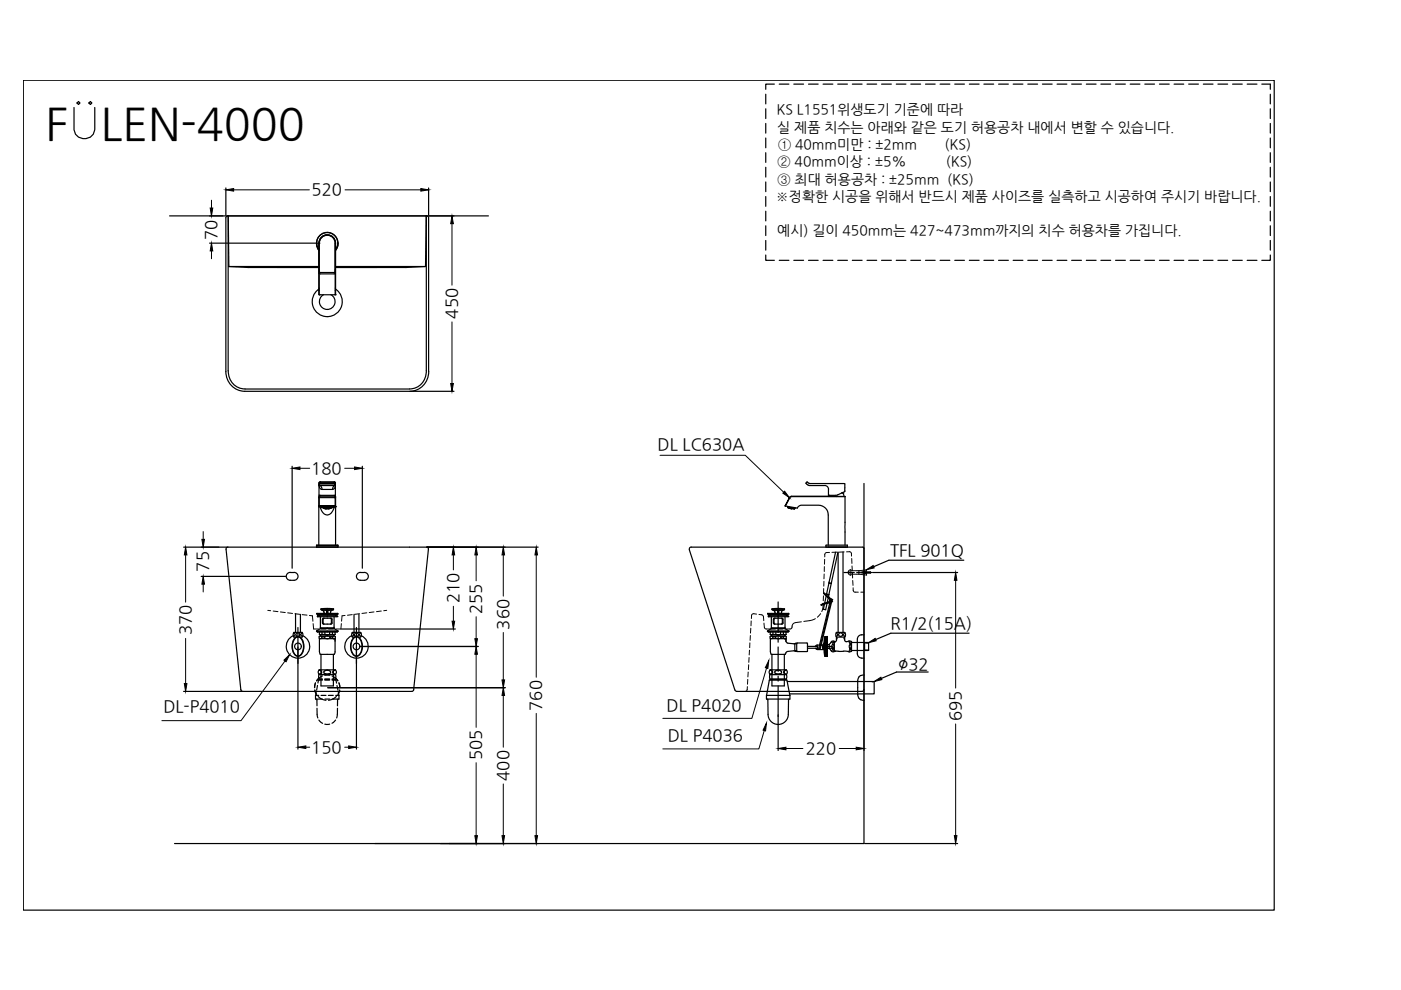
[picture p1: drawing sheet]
<svg xmlns="http://www.w3.org/2000/svg" width="297mm" height="210mm" viewBox="0 0 297 210" stroke-linecap="round" stroke-linejoin="round" font-family="sans-serif">
<path d="M165 127.6v6.5M165 135.1v1.1M165 137.2v5.2M165 143.4v1M165 145.5v6.4" fill="none" stroke="#000" stroke-width=".25"/>
<!-- layer: 1 -->
<g fill="none" stroke="#000" stroke-width=".25">
<path d="M35.9 45.8h67.7M67.1 51.7l.1 .8 .4 .6M67.6 51.6h.1M67.6 51.6v10.8M67.6 51.6v6.3l.3 .2h3l.2-.2v-6.3M67.7 58v4.5M67.7 51.6v6.1M67.7 51.5a1.66 1.66 0 0 1 1.7-1.6 1.66 1.66 0 0 1 1.6 1.6M67.7 57.6l.2 .2M68.1 50.3a1.75 1.75 0 0 1 2-.4 1.75 1.75 0 0 1 1 1.6 1.75 1.75 0 0 0-1.7-1.7 1.75 1.75 0 0 0-1.8 1.7l.1-.4zM69.4 49.3a2.23 2.23 0 0 1 2 1.3 2.23 2.23 0 0 1-.2 2.3M69.4 49.3a2.23 2.23 0 0 0-2 1.3 2.23 2.23 0 0 0 .2 2.3"/>
<path d="M69.4 49.3a2.27 2.27 0 0 1 2 1.3 2.27 2.27 0 0 1-.2 2.4M69.4 49.3a2.28 2.28 0 0 0-2.1 1.3 2.28 2.28 0 0 0 .3 2.4M71 57.6l-.1 .2h-3M71 51.6v6.1M71.1 58v4.5M71.1 51.6v10.8M71.5 50.9h.1M71.6 52v.3M71.6 51.5l-.1 1-.3 .6M67.6 62.4l.1 .1M67.7 62.5h.1M67.7 62.5h3.4"/>
<path d="M71.1 62.5h.1M71.1 62.4v.1M67.1 115.6v.4M67.1 115.6h4.6M67.1 116h4.6M67.1 116h.1M67.1 116h4.5M67.2 115.6h-.1M67.6 107.4l1 .3M67.6 105.3v10.3M67.6 105.5l.1 1.7M67.6 102.9l.2 .6 .4 .3"/>
<path d="M67.6 102.4v2.6M67.6 105h.1M67.7 102.7v.2M67.7 102.9h.1M67.7 105.2v.3h3.4v1.8M67.7 107.2l3.4 .1zM67.7 105.2h3.4M67.7 105.2l-.1 .1M67.7 107.2v.1M67.7 102.9a.74 .74 0 0 1 .6 .9M67.9 107.5a1.9 1.9 0 0 0 1.5 1.7 1.81 1.81 0 0 0 1.5-1.7M67.9 105l-.1 .2"/>
<path d="M67.9 102.4l3 .1zM67.9 102.2l-.3 .2M67.9 102.2h3M67.9 102.2h.1M67.9 102.2l-.2 .2M67.9 102.5l-.2 .1M68.2 103.8h2.3M68.3 107.5a3 3 0 0 1 2.2 0l-.3 .1-.7-.1-.9 .2zM68.4 107.4l.2 .1M68.5 107.4h.1M68.6 107.7l.6 .2M68.6 107.4v.3"/>
<path d="M68.7 107.7l.1 .1M68.8 107.8h1.1M68.8 107.8h1.2M68.9 107.7l-.1 .1M69.7 107.8l.4-.1h-1.4l.4 .2M69.9 107.8h.1M70.1 107.7l-.7 .2-.6-.1M70.1 107.7l-.4 .1M70.1 107.7l-.9-.1-.5 .2h.4M70.2 107.7l-.6 .2M70.2 107.6h.1M70.2 107.4v.2"/>
<path d="M70.2 107.6v.1M70.2 107.4h.1M70.3 107.4h-.1M70.4 107.4l-.2 .1M70.9 102.4v-.2h-3l-.2 .4M70.9 102.2l.2 .2v2.6h-3.4M70.9 102.2h.1M70.9 102.5l.1 .3h-3.3v-.2M70.9 102.2l.2 .2M70.9 102.4h.2v.2M70.9 105v.2M71 102.8l-3.3 .1"/>
<path d="M71.1 105.2v.3M71.1 105.2v.1M71.1 102.9l-.1 .6-.5 .3M71.1 102.9a.74 .74 0 0 0-.6 .9M71.1 102.7v.1M71.1 107.4h.1M71.1 107.4l-.9 .3M71.1 105.3v10.3M71.6 115.6h.1M71.7 116h-.1M71.7 115.6v.4M166.4 107.3l2.6 .4a1.04 1.04 0 0 1 1-.6h3.6a2.06 2.06 0 0 1 2 2.1v6.4"/>
<path d="M166.5 107.2v.1M167 107.5l1.5 .3M167 107.4l.1 .2M167.1 107.6l1.4 .3zM167.1 107.6l.7 .1M167.1 107.6h.1M167.2 107.6l.6 .2M167.2 107.6l.6 .1M167.4 105.5l-.9 1.8zM167.7 107.7l.1 .1M167.8 107.7l.5 .1M167.8 107.7v.1"/>
<path d="M167.8 107.7l.7 .2M167.8 105.2l-.4 .3M167.8 105.3l-.4 .2M168.3 107.8l.2 .1M168.4 107.8l-.6 .1M168.5 107.9h.1M168.5 107.8v.1M168.6 107.6l-.1 .2M170.9 102.5l.8 .4M171.1 102.2l-.2 .3M171.1 102.2l.6 .3h7.3l.1 1.7a4.4 4.4 0 0 1-3.5 .8v-1.2a.8 .8 0 0 0-.8-.9h-3.2M175.2 116h4.4"/>
<path d="M175.2 116v-.4h4.4v.4M175.5 116h.1M175.9 105l-.1 .2M178.5 104.5h.2M178.7 104.5h.1M178.7 104.5l.3 .7M179.2 105.2v.1M179.2 105.3l-11.4-.1 11.4 .1v10.3M179.2 116h.1M188.5 118.8h15.9M188.9 134.3h16.6M190.1 142.5h6.7"/>
</g>
<!-- layer: 0 -->
<g fill="none" stroke="#000" stroke-width=".25">
<path d="M15.7 22.8v4.7a2.22 2.22 0 0 0 2.2 1.9 2.22 2.22 0 0 0 2.2-1.9v-4.7M16.6 21.5l.4 .3-.4 .4-.3-.4zM19.2 21.5l.3 .3-.3 .4-.4-.4zM47.9 39.8v5.8M90.9 39.8v5.8M44.4 45.8h2.9M44.4 51.6h23.4M91 45.8h5.3M61.9 98.9v21.6M76.8 98.9v21.6M87 83h9.3M38.9 116h9.3"/>
<path d="M90.5 116h23.6M167.8 107.8v.2M175.5 116h3.7M183.2 102.5v76.4h-146.2M188.5 118.8l-3.3 1.4M42.7 122.2h17.9M60.9 121.6a1.6 1.6 0 0 1 2.2 .3 .84 .84 0 0 1-.7 1.1h-.9a.84 .84 0 0 1-.7-.5 .84 .84 0 0 1 .1-.9zM63.2 137.2v21.6M72.4 133.4h24.1M75.6 137.2v21.6M76.4 121.4h.8M76.4 123h.8"/>
<path d="M76.4 121.4a.84 .84 0 0 0-.8 .8 .84 .84 0 0 0 .8 .8M76.4 137.1h25M77.3 121.4a.84 .84 0 0 1 .8 .8 .84 .84 0 0 1-.8 .8M178.9 121.4h2.2M181.6 121.4h.6M182.7 121.4h2.2M185 121.4h18M188.9 134.3l-3.2 1.3M38.9 146.6h12.4M66.9 147.4v.8l.3 .1v1.3M66.9 147.4h.7M67 146.8l-.1 .6"/>
<path d="M67.1 148.2h1.3M67.2 150.2l.2 2M67.3 145.3l-.2 1M67.5 144.2h.9M67.5 144.2l-.1 .6M67.6 152.7l.8 .7M67.6 143v1h.8M68.1 147.4h1M68.4 144.1l-.9 .1M68.9 153.5h1M68.9 144h1M68.9 144.2h1"/>
<path d="M68.9 144.1h1M68.9 148.2h1M69.5 145.8h37.6M69.6 147.4h1.1M70.4 144.1l.8 .1M70.4 144.2h.8M70.4 148.2h1.3M71.1 143v1h-.7M71.1 152.7l-.7 .6M71.2 147.4h.6M71.2 144.2l.2 .6M71.4 145.3l.3 1"/>
<path d="M71.6 150.2l-.2 2M71.7 146.8l.2 1.4-.3 .1v1.4M156.2 146.6h2.2M162.5 147.4v.8l.3 .2M163.2 143v1M165 151.6v7.5M166.7 143v1M167.5 147.5v.7l-.3 .2M183.2 146.3v12.8M190.1 142.5l-3.2 1.3M79.5 178.9h34.6M183.3 178.9h19.7"/>
</g>
<!-- layer: 1 -->
<path d="M180 121l.4-.2v1.2l-.5-.4h.1v-.4h-.1zM180.4 121h1.7M180.4 121.7h1.7M182.1 121v.7M182.1 121l1.7-.2-.1 .3-1.6 .3 1.6 .2v.3l-1.6-.2M183 121.2h1.6v.3h-1.6" fill="none" stroke="#000" stroke-width=".21"/>
<!-- layer: 7 -->
<path d="M69.4 130.9h.1M165 130.9h.1" fill="none" stroke="#000" stroke-width=".25"/>
<!-- layer: 3 -->
<g fill="none" stroke="#000" stroke-width=".25">
<path d="M162.4 20v2M164.2 17.8h-1.8v1.1M165.2 17.8h2.1M168.3 17.8h2.1M171.4 17.8h2.1M174.5 17.8h2.1M177.6 17.8h2.1M180.7 17.8h2.1M183.8 17.8h2.1M186.9 17.8h2.1M190 17.8h2.1M193.1 17.8h2.1"/>
<path d="M196.2 17.8h2.1M199.3 17.8h2.1M202.4 17.8h2.1M205.5 17.8h2.1M208.6 17.8h2.1M211.7 17.8h2.1M214.8 17.8h2.1M217.9 17.8h2.1M221 17.8h2.1M224.1 17.8h2.1M227.2 17.8h2.1M230.3 17.8h2.1"/>
<path d="M233.4 17.8h2.1M236.5 17.8h2.1M239.6 17.8h2.1M242.7 17.8h2.1M245.8 17.8h2.1M248.9 17.8h2.1M252 17.8h2.1M255.1 17.8h2.1M258.2 17.8h2.1M261.3 17.8h2.1M264.4 17.8h2.1M267.5 17.8h1.8v1.1"/>
<path d="M269.3 20v2M162.4 23.1v2M162.4 26.2v2M162.4 29.3v2M162.4 32.4v2M162.4 35.5v2M162.4 38.6v2M269.3 23.1v2M269.3 26.2v2M269.3 29.3v2M269.3 32.4v2M269.3 35.5v2"/>
<path d="M269.3 38.6v2M162.4 54.1v1.1h1.8M162.4 41.7v2M162.4 44.8v2M162.4 47.9v2M162.4 51v2M165.2 55.2h2.1M168.3 55.2h2.1M171.4 55.2h2.1M174.5 55.2h2.1M177.6 55.2h2.1M180.7 55.2h2.1"/>
<path d="M183.8 55.2h2.1M186.9 55.2h2.1M190 55.2h2.1M193.1 55.2h2.1M196.2 55.2h2.1M199.3 55.2h2.1M202.4 55.2h2.1M205.5 55.2h2.1M208.6 55.2h2.1M211.7 55.2h2.1M214.8 55.2h2.1M217.9 55.2h2.1"/>
<path d="M221 55.2h2.1M224.1 55.2h2.1M227.2 55.2h2.1M230.3 55.2h2.1M233.4 55.2h2.1M236.5 55.2h2.1M239.6 55.2h2.1M242.7 55.2h2.1M245.8 55.2h2.1M248.9 55.2h2.1M252 55.2h2.1M255.1 55.2h2.1"/>
<path d="M258.2 55.2h2.1M261.3 55.2h2.1M264.4 55.2h2.1M269.3 54.1v1.1h-1.8M269.3 41.7v2M269.3 44.8v2M269.3 47.9v2M269.3 51v2M67.1 133.8h4.6M67.1 130.1l.2 .2h4.1l.2-.2M67.1 130.1h4.5M67.2 130.1h4.4"/>
<path d="M67.2 130l-.1 .1M67.3 133.9v.1M67.3 134h4.2M67.3 130.3v.1M67.3 130.7h.1M67.3 130.3h.1M67.3 130.8h4.1M67.3 130.6v.1M67.3 130.4h4.1M67.3 130.6h4.1M67.6 130.4v.2M67.7 135v.3"/>
<path d="M67.7 135l.3-.2 .2 .2M67.7 135.3l.3 .1 .2-.1M67.7 134v.5M67.7 134.5h.6M67.7 138.2l.2 .5M67.9 138.7h3M67.9 130.8v2.5l-.8 .5M67.9 133l.1 .3M67.9 134.6l.1 .2h2.8v-.2M67.9 133.1h2.9M67.9 133.3h2.9M68 129.2h2.7l-.1 .1h-2.5z"/>
<path d="M68 129.1l1.4-.1 1.3 .1M68.1 138.7v6.7h2.6v-6.7M68.3 134.5h.6M68.3 134v.5M68.4 129.3l.1 .1M68.4 129.4h.8M68.4 132.1l.2 .2M68.5 129.4l.2 .4-.2 .3M68.5 131.3v.8M68.5 132.1l.2 .2M68.6 132.3h1.6M68.7 131.1l-.2 .2"/>
<path d="M68.8 135h-.6v.3h.6M68.8 135v.3M68.9 134.9l.5-.1 .5 .1M68.9 135.3l.5 .1M68.9 134v.5M68.9 134.5h1M69.2 129.4h.3M69.2 129.4v.7M69.3 129.4v.5M69.4 135.4h-1.6l-.1 2.8M69.4 135.4h1.4M69.4 129.4l.1 .5"/>
<path d="M69.5 129.9h-.2v.2M69.5 129.9l-.1 .2M69.5 129.4v.7M69.9 134.5h.6M69.9 134v.5M69.9 135.3l-.5 .1M70.1 131.1l.2 .2v.8M70.2 131.1h-1.8v1M70.2 131.1l.2 .2v.8M70.3 132.1l-.2 .2M70.3 129.4l-.2 .4 .1 .3M70.4 132.1l-.2 .2"/>
<path d="M70.4 129.4h-.9M70.4 129.3l-.1 .1M70.5 134v.5M70.5 134.5h.6M70.5 135h-.6v.3h.6M70.5 135v.3M70.5 135l.3-.2 .3 .2-.1 .4-.5-.1M70.8 135.4l.2 .1v2.7M70.8 130.8v2.5M70.8 133v.3M70.8 133.3l.9 .5M71 138.2l-.1 .5"/>
<path d="M71 134v.6l-3.3-.1M71.2 130.4v.2M71.4 130.6h.1M71.4 130.7h.1M71.4 130.3h.1M71.5 130.4h-.1M71.5 130.3v.1M71.5 130.6v.1M71.5 133.9v.1M71.6 130v.1M162.7 133.8h4.6M162.8 130.1h4.4"/>
<path d="M162.8 130.1l.1 .2M162.8 130.1h.1M162.8 130v.1M162.9 133.9v.1h4.2M162.9 134h.1M162.9 130.6h4.2M162.9 130.3v.1M162.9 130.7h.1M162.9 130.3h.1M162.9 130.8h4.2M162.9 130.3h4.2M162.9 130.6v.1"/>
<path d="M162.9 130.4h4.1M163.2 130.4v.2M163.3 135v.3M163.3 135l.3-.2 .3 .2M163.3 135.3l.3 .1 .3-.1M163.3 134l.1 .6 3.3-.1M163.3 135.5v2.7M163.3 134.5h.6M163.4 138.2l.1 .5M163.5 138.7h3M163.5 130.8v2.5l-.8 .5M163.5 133l.1 .3"/>
<path d="M163.5 133.1h2.9M163.5 133.3h2.9M163.5 134.6v.2M163.6 129.2h2.7l-.1 .1h-2.4zM163.6 129.1l1.4-.1 1.4 .1M163.7 138.7v6.7h2.6v-6.7M163.8 135.3h.7M163.8 135h.7M163.8 135v.3M163.9 134v.5M164 129.3l.1 .1M164 131.3v.8"/>
<path d="M164 129.4h.9M164 132.1l.2 .2M164.1 129.4l.2 .4-.2 .3M164.1 131.3v.8M164.1 132.1l.2 .2M164.2 131.1h1.8v1M164.2 132.3h1.6M164.2 131.1l-.2 .2M164.3 131.1l-.2 .2M164.5 135v.3M164.5 134.9l.5-.1 .5 .1M164.5 135.3l.5 .1"/>
<path d="M164.5 134v.5h-.6M164.5 134.5h1M164.9 129.4h.2M164.9 129.4v.7M164.9 129.4v.5M165 135.4l-1.6 .1M165 135.4h1.4M165 129.4l.1 .5M165.1 129.9h-.2v.2M165.1 129.9l-.1 .2M165.1 129.4v.7M165.5 134.5h.6"/>
<path d="M165.5 134v.5M165.5 135.3l-.5 .1M165.7 131.1l.2 .2v.8M165.9 132.1l-.2 .2M165.9 129.4l-.2 .4 .1 .3M166 132.1l-.2 .2M166 129.4h-.9M166 129.3l-.1 .1M166.1 134v.5M166.1 134.5h.6M166.1 135h-.6v.3h.6M166.1 135v.3"/>
<path d="M166.1 135l.3-.2 .3 .2-.1 .4-.5-.1M166.4 135.4h.2M166.4 134.6v.2h-2.8M166.4 130.8v2.5M166.4 133v.3M166.4 133.3l.9 .5M166.6 135.4l.1 .7 .3 .2M166.6 138.4l-.1 .3M166.7 134v.5M166.8 130.4v.2M167 136.4h1.6M167.1 130.7h.1"/>
<path d="M167.1 130.3h.1M167.1 130.3l-.1 .1M167.1 130.6v.1M167.1 133.9v.1M167.2 130v.1M167.2 130.1l-.2 .2M168.6 136.4h.3v1.7M168.6 136.4v.1M168.6 138v.1M168.6 138.1h.3M168.6 138.1h-1.6l-.4 .3M168.9 136.5h-.4v1.5h.4"/>
<path d="M168.9 138.1h.1M169 136.3h2.1l.1 .2v1.6h-2.2M169 136.3l-.1 .1M171.2 137h2.1M171.2 137.4h2.1M172.9 137.4l.4 .3h1.2M173.2 137.4v.1M173.2 137h.1M173.2 137l.1 .5M173.3 137.5h-.1M174.4 137.1l.2 .4M174.5 136.8h-1.2l-.4 .2"/>
<path d="M174.5 137h1.9M174.5 137.4h1.9M174.5 136.8l.4 .2M174.6 137l-.1 .1M174.6 137h.1M174.6 137.4v.1M174.9 137.4l-.4 .3M175.2 137v.4zM175.2 137v.1"/>
</g>
<!-- layer: 4 -->
<g fill="none" stroke="#000" stroke-width=".25">
<path d="M66.7 145.8l.2-1-.2 1M66.7 146.3l.4 .9M66.7 146.3l.3 .7M67.4 147.7l.7 .5 1 .3M67.6 143.8l-.5 .5M67.6 142.1h.2M67.7 142h3.4l.2 .7-.2 .3h-3.4l-.2-.5zM67.7 143h3.3M67.8 142.1a.41 .41 0 0 1 .4 .6M67.8 142.9h-.2M68 142.8l-.2 .1M68.2 142.7l-.2 .1"/>
<path d="M68.4 143.3l-.7 .4-.6 .6M68.9 142.2l-.2 .3 .2 .3M68.9 143.2h1M68.9 142.8l.2 .1M69.1 142.1h.6M69.1 142.9h.6M69.1 142.1l-.2 .1M69.7 142.1a.37 .37 0 0 1 .4 .4 .37 .37 0 0 1-.4 .4M70.4 143.3l.7 .4 .5 .6-.4-.5M70.6 142.7l.2 .1M70.8 142.8l.2 .1M71 142.1a.41 .41 0 0 0-.4 .6"/>
<path d="M71 142.9h.1M71.1 142.1h-.1M71.3 147.7l-.6 .5-1.1 .3M71.8 144.8l.3 1M71.9 144.8l.2 1M72 146.3l-.4 .9M72 146.3l-.2 .7M162.7 148.2h4.6M162.8 148.4v3.1M162.8 151.5a2.15 2.15 0 0 0 2.2 2.1 2.15 2.15 0 0 0 2.1-2.1M163.1 144.2l.3-.1h3.2l.2 .1 .7 3.3M163.1 144.2l-.6 3.2h5"/>
<path d="M163.1 144.2h3.7M163.2 142.1l.4 .1M163.2 144h3.5M163.3 142h3.4l.2 .3v.4l-.2 .3h-3.4l-.2-.5zM163.3 143h3.4M163.4 142.9h-.2M163.6 142.2l.2 .2v.3M163.6 142.8l-.2 .1M163.8 142.7l-.2 .1M164.7 142.1h.1a.53 .53 0 0 1 .6 .1 .53 .53 0 0 1 .2 .6l-.9 .1M164.7 142.1a.38 .38 0 0 0-.4 .4 .38 .38 0 0 0 .4 .4M166.2 142.7l.2 .1"/>
<path d="M166.4 142.8l.2 .1M166.6 142.9h.2M166.8 142.1h-.2a.41 .41 0 0 0-.4 .6M166.9 144.5h18.4v2.6h-17.9M167.2 148.4l-.1 3.1M181.8 144.4l.1 2.8a1.2 1.2 0 0 0 1.3 1.3M183.2 143.1a1.18 1.18 0 0 0-1.3 1.2"/>
</g>
<!-- layer: 6 -->
<g fill="none" stroke="#000" stroke-width=".25">
<path d="M177.7 117.1v17M178.7 117v17.1M62.2 134.8a2.49 2.49 0 0 0-1 3.8 2.49 2.49 0 0 0 3.9 0 2.49 2.49 0 0 0-.9-3.8M62.2 134.2l.4 .4-.4 .3M62.3 134.1h1.7M62.3 135.1h.4M62.3 134.1a.84 .84 0 0 0 0 1M62.5 135.4a.92 .92 0 0 1 1-.3 .92 .92 0 0 1 .6 .8 2.6 2.6 0 0 1-.7 3.2 1.38 1.38 0 0 1-1.4-1.6l.1-1.2zM62.5 135.2a1.04 1.04 0 0 1 1.1-.1 1.04 1.04 0 0 1 .7 .9 2.75 2.75 0 0 1-.8 3.1 1.34 1.34 0 0 1-1.5-1.5 2.93 2.93 0 0 1 .5-2.4zM62.7 130.1v4M63.6 135.1h.4M63.7 130.3v3.8"/>
<path d="M64.1 134.1a.84 .84 0 0 1 0 1M64.1 134.2l-.1 .1a.35 .35 0 0 0-.2 .4 .35 .35 0 0 0 .3 .2M74.6 134.8a2.49 2.49 0 0 0-1 3.8 2.49 2.49 0 0 0 3.9 0 2.49 2.49 0 0 0-.9-3.8M74.7 134.2l.1 .1a.35 .35 0 0 1 .2 .4 .35 .35 0 0 1-.4 .2M74.7 134.1h1.7M74.7 135.1h.4M74.7 134.1a.84 .84 0 0 0 0 1M74.9 135.4a.92 .92 0 0 1 1-.3 .92 .92 0 0 1 .6 .8 2.6 2.6 0 0 1-.7 3.2 1.38 1.38 0 0 1-1.4-1.6l.1-1.2zM74.9 135.2a1.04 1.04 0 0 1 1.1-.1 1.04 1.04 0 0 1 .7 .9 2.75 2.75 0 0 1-.8 3.1 1.34 1.34 0 0 1-1.5-1.5 2.93 2.93 0 0 1 .5-2.4zM75.1 130.3v3.8M76 135.1h.4M76.1 130.3v3.8"/>
<path d="M76.5 134.1a.84 .84 0 0 1 0 1M76.5 134.2l-.3 .4 .3 .3M174.7 136.3l-.3 .8 .3 .7M174.8 135.1l-.1 2 .1 1.9M174.8 135.1v4M174.8 139l.1 .1M174.9 139.1h.4M174.9 135l-.1 .1M174.9 139.1h.1M175 135h-.1M175 135h.3M175 135v4.1"/>
<path d="M175 139.1h.3M175 137.5h.3M175 137.4h.3M175 137.3h.3M175 137.2h.3M175 138h.3M175 137.9h.3M175 137.8h.3M175 137.7h.3M175 137.6h.3M175 138.1h.3M175 138.8h.3"/>
<path d="M175 138.7h.3M175 138.4h.3M175 138.3h.3M175 138.2h.3M175 138.6h.3M175 138.5h.3M175 138.9h.3M175 139h.3M175 136.5h.3M175 136.6h.3M175 136.7h.3M175 136.8h.3"/>
<path d="M175 136.9h.3M175 137h.3M175 137.1h.3M175 136.3h.3M175 136.4h.3M175 135.1h.3M175 135.6h.3M175 135.2h.3M175 135.3h.3M175 135.5h.3M175 135.4h.3M175 135.7h.3"/>
<path d="M175 135.8h.3M175 136h.3M175 135.9h.3M175 136.1h.3M175 136.2h.3M175.3 139.1v.1M175.3 135h.1v4.2h-.1M175.3 135v4.2M175.3 135h-.3M175.4 137.5h.4M175.4 136.7h.4M176.2 136.2l-.4 .4v.9l.4 .5"/>
<path d="M176.3 138l.3 .2 .3-.1M176.4 138.1l.2-.4 .2 .5M176.5 136.7a.4 .4 0 0 1 .3 .4 .4 .4 0 0 1-.3 .4l-.1-.4zM176.8 135.9l-.2 .5-.2-.4M176.9 136v2.1M176.9 138h.1M176.9 136.1h.1M176.9 136l-.3-.1-.4 .3M177 138.1h.1M177 136.1h-.1M177.1 136.1h-.1M177.2 138.1h-.3"/>
<path d="M177.2 138l1.6 .1M177.3 134.2l.3 .4-.3 .3M177.3 135.4v.2M177.4 135.1l-.2-.5 .1-.5h1.8a.84 .84 0 0 1 0 1M177.4 135.1v.3M178.8 138.1l1.1 .1M179 135.1v.3M179.1 135.4v.2M179.2 134.2l-.2 .1a.35 .35 0 0 0-.1 .4 .35 .35 0 0 0 .3 .2M179.9 135.9l-.7 .1-.1-.9h-1.8v.8l-.3 .2M179.9 135.9l.6 .2v2v-.2l3.7-.1-1 .1M180.1 135.9l.1 .6 .3-.5"/>
<path d="M180.2 136.7a.38 .38 0 0 1 .3 .4 .38 .38 0 0 1-.3 .3zM180.5 138.1l-.3-.4-.1 .5M180.5 136.2l3.7 .1-1-.1M180.6 138l-.7 .2M181.8 135.5v3.1M181.8 138.6a.9 .9 0 0 0 .9 .9M182.7 134.6h.5M182.7 139.5h.5M182.7 134.6a.9 .9 0 0 0-.9 .9M183.3 136.2v1.7M184.2 136.3v1.5"/>
<circle cx="63.2" cy="137.1" r=".71"/>
<circle cx="63.2" cy="134.6" r=".4"/>
<circle cx="75.6" cy="134.6" r=".4"/>
<circle cx="75.6" cy="137.1" r=".71"/>
<circle cx="178.2" cy="134.6" r=".4"/>
</g>
<!-- layer: CENTER -->
<path d="M63.2 133v7.7M75.6 133v7.7" fill="none" stroke="#000" stroke-width=".25"/>
<!-- layer: 0 -->
<g fill="none" stroke="#000" stroke-width=".21">
<path d="M44.8 42.5v1.6M44.8 53.2v1.7M49.5 40.3h16.1M73.2 40.3h16M95.8 47.4v13.1M95.8 68.3v13M63.6 99.3h2.1M73.1 99.3h2.1M139.9 96.5h18.1l8.2 7.9M39.4 117.7v10M43.1 112.7v1.7M96.1 117.7v3.1"/>
<path d="M101 117.7v5.4M106.7 117.7v8.7M113.7 117.7v25.9M174.8 118.6v1M175.9 117.1l-.8 .1-.2 .4v.5M177.4 117.1h-1M179 117l-1.1 .1M179.5 117l.9 .1 .1 .8M180.6 118.4v1.1M180.6 120l.1 1M39.4 135.4v9.5M43.1 123.9v1.6"/>
<path d="M56.8 129.4l.6 .1M57.9 129.6l1 .1M59.4 129.7l1.1 .2M61 129.9l1 .2M62.5 130.1l1 .2M64.1 130.3l1 .1M65.6 130.5l.6 .1 .1 1.1M66.4 132.2l.1 1.2h1.1M68.1 133.4h1M69.6 133.4h1.1M72.4 132.2l-.1 1.2h-1.1M73.2 130.5l-.7 .1-.1 1.1"/>
<path d="M74.7 130.3l-1 .1M76.2 130.1l-1 .2M77.8 129.9l-1.1 .2M79.3 129.7l-1 .2M80.8 129.6l-1 .1M82 129.4l-.6 .1M96.1 128.5v3.2M101 130.8v4.6M101 138.7v15.5M106.7 134.1v10.1M158.8 139.4v1M158.9 137.9l-.1 1"/>
<path d="M159 136.3l-.1 1M159.1 134.7l-.1 1.1M159.2 133.2l-.1 1M159.3 131.6l-.1 1.1M160.4 130.2h-.9l-.2 .2v.7M160.9 130.3l.8 .2 .2 1.1M162 132.1l.2 1.2 1.1 .1M163.4 133.4h1M164.9 133.4h1.1M169.9 131.8l-1.3 .2a1.13 1.13 0 0 0-.8 1.2l-.2 .2h-1.1M172.9 131.2a4.7 4.7 0 0 1-2.5 .6M174 130.1l-.7 .8"/>
<path d="M174.5 127.9l-.3 1.8M174.6 126.3l-.1 1.1M174.6 124.8v1M174.7 123.2v1.1M174.7 121.7v1M174.8 120.1v1.1M180.7 121.5l.1 1M180.8 123.1l.1 1M180.9 124.6l.1 .8 1 .2M182.5 125.6h.7M202.6 123v22.9M60.4 140.1l-9.3 12.7h-16.8"/>
<path d="M64.8 158.4h.9M73.1 158.4h.8M106.7 147.5v10.9M113.7 151.2v26M158.5 145.6l-.1 .8-.4 .2M158.5 144v1.1M158.6 142.5v1M158.7 140.9v1.1M162 154.9l-1.1 3.9h-20.4M162.5 141.6l-3.1 10.7h-18.9M166.6 158.7h3.6M177.9 158.7h3.6"/>
<path d="M202.6 153.5v23.7M101 161.7v15.5M106.7 166.2v11"/>
</g>
<g fill="#000" stroke="#000" stroke-width=".21">
<path d="M47.9 40.3l1.6-.3v.5zM89.2 40l1.7 .3-1.7 .2zM44.8 51.6l.3 1.6h-.5zM44.6 44.1h.5l-.3 1.7zM95.8 45.8l.3 1.6h-.5zM61.9 99.3l1.7-.3v.6zM75.2 99l1.6 .3-1.6 .3zM95.6 81.3h.5l-.3 1.7zM39.4 116l.2 1.7h-.5zM42.8 114.4h.6l-.3 1.6zM96.1 116l.3 1.7h-.6zM101 116l.2 1.7h-.5z"/>
<path d="M106.7 116l.3 1.7h-.6zM113.7 116l.3 1.7h-.6zM166.4 104.2l1 1.3-1.4-.9zM43.1 122.2l.3 1.7h-.6zM60.2 140l1.2-1.2-.8 1.5zM95.8 131.7h.6l-.3 1.7zM100.7 135.4h.5l-.2 1.7zM101 137.1l.2 1.6h-.5zM183.7 120.8l1.4-.9 .2 .5zM184.1 136.3l1.5-.9 .2 .5zM202.6 121.4l.3 1.6h-.6zM39.1 144.9h.5l-.2 1.7z"/>
<path d="M63.2 158.4l1.6-.2v.5zM73.9 158.2l1.7 .2-1.7 .3zM106.4 144.2h.6l-.3 1.6zM106.7 145.8l.3 1.7h-.6zM162.5 153.3l-.2 1.7-.5-.2zM163 140.1l-.2 1.6-.5-.1zM165 158.7l1.6-.3v.6zM181.5 158.4l1.7 .3-1.7 .3zM185.3 144.5l1.5-.9 .2 .5zM100.7 177.2h.5l-.2 1.7zM106.4 177.2h.6l-.3 1.7zM113.4 177.2h.6l-.3 1.7z"/>
<path d="M202.3 177.2h.6l-.3 1.7z"/>
</g>
<!-- layer: 10 -->
<g fill="none" stroke="#000" stroke-width=".25">
<path d="M48.3 45.8h42.2M48.3 45.8l-.4 .2v.2v32.6a4.1 4.1 0 0 0 4 4.2h35a4.1 4.1 0 0 0 4-4.2M48.5 56.5l-.1-10.7v32.8a3.6 3.6 0 0 0 3.6 3.9h34.8a3.6 3.6 0 0 0 3.6-3.9v-32.8l-.2 10.7-4.2 .2M48.5 56.5h19.1M48.5 56.5l4.3 .2h14.8M86 56.7h-14.8M90.2 56.5l-19.1 .1M90.5 45.8l.3 .2 .1 .2v32.6M68.6 62.5a1.66 1.66 0 0 0-.5 2.5 1.66 1.66 0 0 0 2.6 0 1.66 1.66 0 0 0-.5-2.5M71.1 61.3a3.2 3.2 0 0 1 .7 4.7 3.2 3.2 0 0 1-4.8 .1 3.2 3.2 0 0 1 .6-4.8M48.3 116h42.1M48.3 116l-.3 .1-.1 .4 3.2 29.7 .4 .4 36-.1 .2-.3 3.1-29.7-.1-.4-.3-.1"/>
<path d="M146.1 116.5l9.7 29.8 .4 .3M146.5 116h36.4l.3 .3-.1 30.1-.3 .2h-24.4M146.6 116a.41 .41 0 0 0-.4 .5"/>
</g>
<!-- layer: BATH -->
<g fill="none" stroke="#000" stroke-width=".25">
<path d="M177.2 117.1l-1.4 6.5M177.7 117.1l-1.5 6.6M174.6 129.2l.6-3.2 .5 .1-.6 3.2M174.7 125.7l.5 .4M174.8 128.1l-.7 .2 .3-.2-.3 .2M174.8 126l1.2 1.2M174.9 126l-.3-.3 .2 .3M174.9 126h-.1M174.9 126l1 1M174.9 128h.1M175.3 126h.1M175.3 126.3l.4 .4z"/>
<path d="M175.4 127.8v.1M175.4 127.8h.1M175.4 127.8l-.5 .2M175.4 127.8l-.4 .2M175.6 126.6v.1M175.6 126.5l.6 .5M175.7 126.7h.1M175.7 126.1h.1M175.8 123.6l-.6 2.4 .5 .1M175.8 123.6l.4 .1M175.8 123.6h.1M175.9 127.5h.1"/>
<path d="M175.9 127.6h.1M175.9 127.8l-.6 .1M175.9 127.6l-1.5 .5M175.9 127.5l-1.5 .6M175.9 127.5v.1M176 127v.1M176 127.5l-2.5 10.2M176 127.2l-.1 .3M176 127.2h.1M176 127.1v.1M176 127h.1M176 127l.1 .2"/>
<path d="M176 127l.3 .1M176.1 127.2l-.1 .3M176.2 127.2v.1M176.2 123.7h.1M176.2 127.3l.1 .3M176.2 127.3l-2.5 10.4M176.2 123.7l-.5 2.4M176.3 127.2v.4M176.3 127.6h.1M176.3 127.5l.1-.3-.1 .3M176.3 127.6l-2.4 10.1M176.3 127.1h.1"/>
<path d="M176.3 127.1l.1 .1h-.3"/>
</g>
<!-- layer: SA-DOOR -->
<path d="M4.9 17h265.3v176h-265.3zM174.6 129.2l.5 .1M175.9 127.5h.1M176 127.2h.1M176.4 137v.4" fill="none" stroke="#000" stroke-width=".25"/>
<g font-size="9.5">
<text x="9.7" y="29.4">F</text>
<text x="21.4" y="29.4">LEN-4000</text>
</g>
<text font-size="3.8" x="190.4" y="142">∅32</text>
<g font-size="3.5">
<text x="66.1" y="41.4">520</text>
<text x="46" y="50.8" transform="rotate(-90 46 50.8)">70</text>
<text x="97" y="67.6" transform="rotate(-90 97 67.6)">450</text>
<text x="139.4" y="95.5">DL LC630A</text>
<text x="66" y="100.4">180</text>
<text x="188.7" y="117.8">TFL 901Q</text>
<text x="44.2" y="121.2" transform="rotate(-90 44.2 121.2)">75</text>
<text x="97.3" y="127.9" transform="rotate(-90 97.3 127.9)">210</text>
<text x="102.1" y="130.2" transform="rotate(-90 102.1 130.2)">255</text>
<text x="40.5" y="134.7" transform="rotate(-90 40.5 134.7)">370</text>
<text x="107.9" y="133.5" transform="rotate(-90 107.9 133.5)">360</text>
<text x="188.8" y="133.4">R1/2(15A)</text>
<text x="34.6" y="150.9">DL-P4010</text>
<text x="114.8" y="150.7" transform="rotate(-90 114.8 150.7)">760</text>
<text x="141.3" y="150.7">DL P4020</text>
<text x="203.8" y="152.9" transform="rotate(-90 203.8 152.9)">695</text>
<text x="66" y="159.6">150</text>
<text x="102.1" y="161.2" transform="rotate(-90 102.1 161.2)">505</text>
<text x="141.6" y="157.2">DL P4036</text>
<text x="170.8" y="159.9">220</text>
<text x="107.9" y="165.5" transform="rotate(-90 107.9 165.5)">400</text>
</g>
<g font-size="3">
<text x="164.6" y="24.2">KS L1551위생도기 기준에 따라</text>
<text x="164.8" y="27.9">실 제품 치수는 아래와 같은 도기 허용공차 내에서 변할 수 있습니다.</text>
<text x="164.9" y="35.3">② 40mm이상 : ±5%</text>
<text x="165" y="31.6">① 40mm미만 : ±2mm</text>
<text x="200.3" y="31.6">(KS)</text>
<text x="200.5" y="35.3">(KS)</text>
<text x="164.9" y="39">③ 최대 허용공차 : ±25mm (KS)</text>
<text x="164.5" y="42.7">※정확한 시공을 위해서 반드시 제품 사이즈를 실측하고 시공하여 주시기 바랍니다.</text>
<text x="164.8" y="49.8">예시) 길이 450mm는 427~473mm까지의 치수 허용차를 가집니다.</text>
</g>
</svg>
